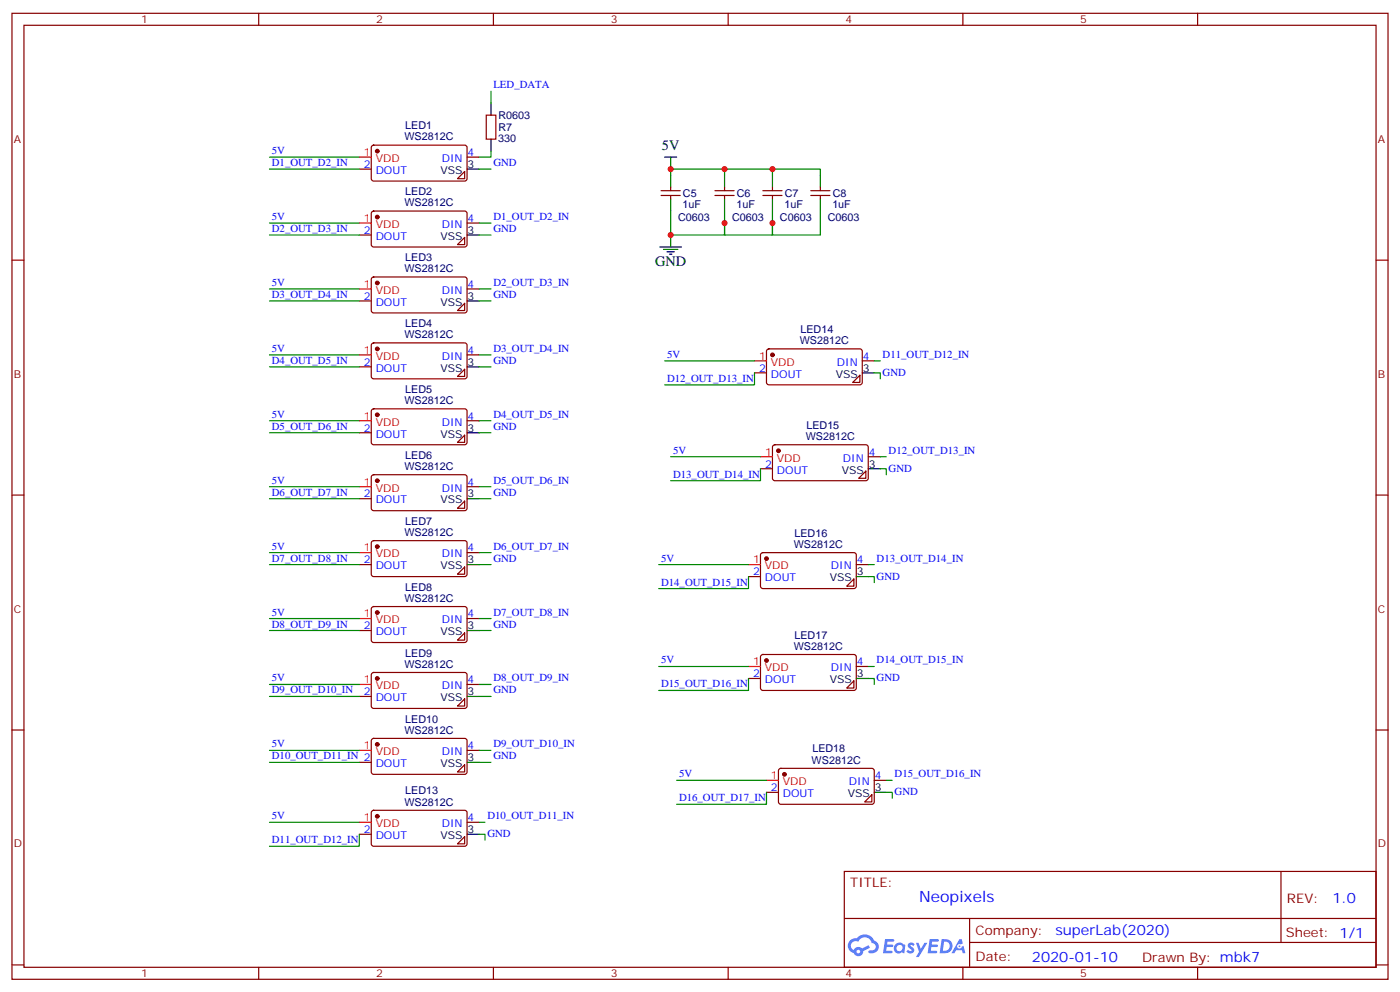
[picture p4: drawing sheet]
<svg xmlns="http://www.w3.org/2000/svg" width="412mm" height="292mm" viewBox="0 0 412 292" stroke-linecap="round" stroke-linejoin="round" font-family="sans-serif">
<g fill="none" stroke="#870000" stroke-width=".35">
<path d="M3.5 3.9h405.4v284.4h-405.4zM7.1 7.4h398.2v277.3h-398.2zM76.2 3.9v3.5M145.3 3.9v3.5M214.5 3.9v3.5M283.6 3.9v3.5M352.8 3.9v3.5M3.5 76.6h3.6M405.3 76.6h3.6M3.5 145.7h3.6M405.3 145.7h3.6M3.5 214.9h3.6"/>
<path d="M405.3 214.9h3.6M248.7 256.5h156.6v28.2h-156.6zM377.3 256.5v20.9M248.7 270.4h156.5M285.6 277.4h119.6M285.6 270.4v14.1M3.5 284h3.6M76.2 284.7v3.6M145.3 284.7v3.6M214.5 284.7v3.6M283.6 284.7v3.6M352.8 284.7v3.6"/>
<path d="M405.3 284h3.6"/>
</g>
<g fill="#5487ff">
<path d="M267.7 277.7a1.22 1.22 0 0 1 1.7 .2l-.4 .6a.47 .47 0 0 0-.3-.4 .47 .47 0 0 0-.5 .2l.1 .2a1.14 1.14 0 0 1 .8 1.8 1.14 1.14 0 0 1-1.9 0l-.2-.2 .5-.6 .7 .5a.29 .29 0 0 0 .3-.3 .29 .29 0 0 0-.2-.3 1.04 1.04 0 0 1-.6-1.7z"/>
<path d="M260.7 276.4h2.4l.3 .2-.2 .5-1.8 .1-.1 .8h1.5l.3 .4-.3 .4h-1.6l-.2 1.1h1.7l.2 .3-.2 .3-2.6 .1z"/>
<path d="M273.8 276.4h2.4l.3 .2-.1 .5-1.8 .1-.2 .8h1.6l.3 .4-.4 .4h-1.6l-.1 1.1h1.7l.2 .3-.2 .3-2.6 .1z"/>
<path d="M282.6 276.4h.7l.3 1.3-.6 .3a.69 .69 0 0 0-1 .3 .69 .69 0 0 0 .4 .9 .69 .69 0 0 0 .9-.6l.5-.2 .6 2.2h-.8l-.2-.9h-1.8l-.5 .9h-.8z"/>
<path d="M269.8 277.5h.8l.6 1.8 1.1-1.8h.9l-2.6 4.2h-.8l.9-1.5z"/>
<path d="M277.4 276.4l-.6 4.2h1.3a2.11 2.11 0 0 0 2.5-2.1 2.11 2.11 0 0 0-2.5-2.1zM278.1 277.2a1.39 1.39 0 0 1 1.7 1.4 1.39 1.39 0 0 1-1.8 1.3h-.3z"/>
<path d="M263.7 278.1a1.54 1.54 0 0 0-.1 2.1 1.54 1.54 0 0 0 2.2 .1l.6 .3 .3-2.3-.2-.3h-.4a1.49 1.49 0 0 0-2.4 .1zM264 279.1a.94 .94 0 0 1 1.8 0 .94 .94 0 0 1-1.8 0z"/>
<path d="M250.4 276.8a2.18 2.18 0 0 0 1.1 3.7 1.44 1.44 0 0 0 1.6 .9 1.44 1.44 0 0 0 1.2-1.4l2-1-.5-.8-1.9 1a1.47 1.47 0 0 0-2.4 .4 1.39 1.39 0 0 1-.7-1.9 1.39 1.39 0 0 1 2-.5 2.12 2.12 0 0 1 2.2-1.3 2.12 2.12 0 0 1 1.9 1.7 1.14 1.14 0 0 1 1.1 1.4 1.14 1.14 0 0 1-1.7 .7 .43 .43 0 0 0-.5 .4 .43 .43 0 0 0 .4 .5 1.98 1.98 0 0 0 2.5-1.2 1.98 1.98 0 0 0-1.2-2.6 3.1 3.1 0 0 0-5.3-.6l-.9 .1zM252.3 280.1a.55 .55 0 0 1 1.1 0 .55 .55 0 0 1-1.1 0z"/>
<circle cx="282.6" cy="278.5" r=".26"/>
</g>
<g fill="none" stroke="#870000" stroke-width=".35">
<path d="M143.2 33.9h2.8v7.1h-2.8zM105.8 49.8h3.6M109.6 42.9l.5-.2 27.1 .1 .4 .6-.1 9.5-.6 .4-27.1-.1-.4-.6v-9.2zM136.9 50.5v2.1h-2.1zM137.6 46.2h3.5M194.7 57.5h5.7M194.7 56.1h5.7M197.6 55.1v1M197.6 57.5v1.1M210.6 57.5h5.7M210.6 56.1h5.7M213.4 55.1v1"/>
<path d="M213.4 57.5v1.1M224.7 57.5h5.7M224.7 56.1h5.7M227.5 55.1v1M227.5 57.5v1.1M238.8 57.5h5.7M238.8 56.1h5.7M241.7 55.1v1M241.7 57.5v1.1M105.8 69.2h3.6M109.6 62.3l.5-.2 27.1 .1 .4 .6-.1 9.5-.6 .4-27.1-.1-.4-.6v-9.2zM136.9 69.9v2.1h-2.1z"/>
<path d="M137.6 65.7h3.5M105.8 88.6h3.6M109.6 81.7l.5-.2 27.1 .1 .4 .6-.1 9.5-.6 .4-27.1-.1-.4-.6v-9.2zM136.9 89.3v2.1h-2.1zM137.6 85.1h3.5M105.8 108h3.6M109.6 101.1l.5-.2 27.1 .1 .4 .6-.1 9.5-.6 .4-27.1-.1-.4-.6v-9.2zM134.8 110.8l2.1-2.1v2.1zM137.6 104.5h3.5M222.2 109.7h3.6M226 102.9l.5-.2h27.1l.4 .7-.1 9.4-.6 .5-27.1-.1-.4-.6v-9.2zM251.2 112.6l2.1-2.1v2.1z"/>
<path d="M254 106.2h3.5M105.8 127.4h3.6M109.6 120.5l.5-.2 27.1 .1 .4 .6-.1 9.5-.6 .4-27.1-.1-.4-.6v-9.2zM109.6 139.9l.5-.2 27.1 .1 .4 .6-.1 9.5-.6 .4h-27.1l-.4-.7v-9.2zM136.9 128.1v2.1h-2.1zM137.6 123.9h3.5M224 138h3.5M227.8 131.1l.4-.2 27.1 .1 .5 .6-.1 9.5-.6 .4-27.1-.1-.5-.6v-9.2zM255.1 138.7v2.1h-2.2zM255.8 134.4h3.5M105.8 146.8h3.6M109.6 159.3l.5-.2 27.1 .1 .4 .6-.1 9.5-.6 .4h-27.1l-.4-.7v-9.2z"/>
<path d="M136.9 147.5v2.1h-2.1zM137.6 143.3h3.5M105.8 166.2h3.6M109.6 178.7l.5-.2 27.1 .1 .4 .6-.1 9.5-.6 .4h-27.1l-.4-.7v-9.2zM136.9 166.9v2.1h-2.1zM137.6 162.7h3.5M220.5 169.7h3.5M224.2 162.9l.5-.2h27.1l.4 .7v9.4l-.7 .4h-27.1l-.4-.7v-9.1zM251.5 170.4v2.1h-2.1zM252.2 166.2h3.6M105.8 185.6h3.6M109.6 198.2l.5-.3 27.1 .1 .4 .6-.1 9.5-.6 .4h-27.1l-.4-.7v-9.2z"/>
<path d="M136.9 186.3v2.1h-2.1zM137.6 182.1h3.5M220.5 199.7h3.5M224.2 192.9l.5-.2h27.1l.4 .7v9.4l-.7 .4h-27.1l-.4-.7v-9.1zM252.2 196.2h3.6M105.8 205h3.6M109.6 217.6l.5-.3 27.1 .1 .4 .7-.1 9.4-.6 .4h-27.1l-.4-.7v-9.1zM134.8 207.8l2.1-2.1v2.1zM137.6 201.5h3.5M249.4 202.5l2.1-2.1v2.1zM105.8 224.4h3.6M109.6 238.7l.5-.2 27.1 .1 .4 .6-.1 9.5-.6 .4-27.1-.1-.4-.6v-9.2z"/>
<path d="M136.9 225.1v2.1h-2.1zM137.6 220.9h3.5M225.8 233.2h3.5M229.5 226.4l.5-.2h27.1l.4 .7v9.4l-.7 .4h-27.1l-.4-.7v-9.1zM256.8 233.9v2.1h-2.1zM257.5 229.7h3.6M105.8 245.6h3.6M136.9 246.3v2.1h-2.1zM137.6 242h3.5"/>
</g>
<g fill="#870000" stroke="#870000" stroke-width=".35">
<circle cx="111.1" cy="44.5" r=".53"/>
<circle cx="111.1" cy="63.9" r=".53"/>
<circle cx="111.1" cy="83.3" r=".53"/>
<circle cx="111.1" cy="102.7" r=".53"/>
<circle cx="111.1" cy="122.1" r=".53"/>
<circle cx="111.1" cy="141.5" r=".53"/>
<circle cx="111.1" cy="160.9" r=".53"/>
<circle cx="111.1" cy="180.3" r=".53"/>
<circle cx="111.1" cy="199.7" r=".53"/>
<circle cx="111.1" cy="219.1" r=".53"/>
<circle cx="111.1" cy="240.3" r=".53"/>
<circle cx="227.5" cy="104.5" r=".53"/>
<circle cx="229.3" cy="132.7" r=".53"/>
<circle cx="225.8" cy="164.4" r=".53"/>
<circle cx="225.8" cy="194.4" r=".53"/>
<circle cx="231.1" cy="227.9" r=".53"/>
</g>
<g fill="none" stroke="#f00" stroke-width=".35">
<path d="M105.8 46.2h3.6M105.8 65.7h3.6M105.8 85.1h3.6M105.8 104.5h3.6M222.2 106.2h3.6M105.8 123.9h3.6M224 134.4h3.5M105.8 143.3h3.6M105.8 162.7h3.6M220.5 166.2h3.5M105.8 182.1h3.6M220.5 196.2h3.5"/>
<path d="M105.8 201.5h3.6M105.8 220.9h3.6M225.8 229.7h3.5M105.8 242h3.6"/>
</g>
<g fill="none" stroke="#000" stroke-width=".35">
<path d="M144.6 30.4v3.5M137.6 49.8h3.5M144.6 41v3.5M195.8 46.2h3.5M197.6 46.2v3.6M197.6 51.5v3.6M197.6 58.6v3.5M213.4 51.5v3.6M213.4 58.6v3.5M227.5 51.5v3.6M227.5 58.6v3.5M241.7 51.5v3.6"/>
<path d="M241.7 58.6v3.5M137.6 69.2h3.5M194.4 72.7h6.3M195.4 73.4h4.3M196.5 74.1h2.1M197.2 74.8h.7M197.6 69.2v3.5M137.6 88.6h3.5M137.6 108h3.5M254 109.7h3.5M137.6 127.4h3.5M255.8 138h3.5"/>
<path d="M137.6 146.8h3.5M137.6 166.2h3.5M252.2 169.7h3.6M137.6 185.6h3.5M252.2 199.7h3.6M137.6 205h3.5M137.6 224.4h3.5M257.5 233.2h3.6M137.6 245.6h3.5"/>
</g>
<g fill="none" stroke="#008700" stroke-width=".35">
<path d="M144.6 26.8v3.6M79.4 46.2h26.4M79.4 49.8h26.4M141.1 49.8h3.5M144.6 44.5v1.7h-3.5M197.6 51.5v-1.7h15.8v1.7M213.4 49.8h14.1v1.7M227.5 49.8h14.2v1.7M79.4 69.2h26.4M79.4 65.7h26.4M141.1 69.2h3.5M141.1 65.7h3.5"/>
<path d="M197.6 62.1v7.1h15.8v-7.1M227.5 62.1v7.1h-14.1v-3.5M241.7 62.1v7.1h-14.2v-3.5M79.4 88.6h26.4M79.4 85.1h26.4M141.1 88.6h3.5M141.1 85.1h3.5M79.4 108h26.4M79.4 104.5h26.4M141.1 108h3.5M141.1 104.5h3.5M195.8 106.2h26.4"/>
<path d="M222.2 109.7v3.6h-26.4M257.5 109.7h1.8v1.8M257.5 106.2h1.8M79.4 127.4h26.4M79.4 123.9h26.4M141.1 127.4h3.5M141.1 123.9h3.5M197.6 134.4h26.4M224 138v3.5h-26.4M259.3 138h1.8v1.7M259.3 134.4h1.8M79.4 146.8h26.4"/>
<path d="M79.4 143.3h26.4M141.1 146.8h3.5M141.1 143.3h3.5M79.4 166.2h26.4M79.4 162.7h26.4M141.1 166.2h3.5M141.1 162.7h3.5M194 166.2h26.5M220.5 169.7v3.5h-26.5M255.8 169.7h1.7v1.8M255.8 166.2h1.7M79.4 185.6h26.4"/>
<path d="M79.4 182.1h26.4M141.1 185.6h3.5M141.1 182.1h3.5M194 196.2h26.5M220.5 199.7v3.5h-26.5M255.8 199.7h1.7v1.8M255.8 196.2h1.7M79.4 205h26.4M79.4 201.5h26.4M141.1 205h3.5M141.1 201.5h3.5M79.4 224.4h26.4"/>
<path d="M79.4 220.9h26.4M141.1 224.4h3.5M141.1 220.9h3.5M199.3 229.7h26.5M225.8 233.2v3.5h-26.5M261.1 233.2h1.7v1.8M261.1 229.7h1.7M79.4 242h26.4M105.8 245.6v3.5h-26.4M141.1 245.6h1.8v1.7M141.1 242h1.8"/>
</g>
<g fill="#c00">
<circle cx="197.6" cy="69.2" r=".88"/>
<circle cx="213.4" cy="49.8" r=".88"/>
<circle cx="197.6" cy="49.8" r=".88"/>
<circle cx="227.5" cy="65.7" r=".88"/>
<circle cx="213.4" cy="65.7" r=".88"/>
<circle cx="227.5" cy="49.8" r=".88"/>
</g>
<text font-size="4.6" fill="#00f" x="270.8" y="265.5">Neopixels</text>
<g font-size="4.2">
<text x="195" y="44.2">5V</text>
<text x="193" y="78.4">GND</text>
</g>
<g font-size="4.2" fill="#00f">
<text x="392.5" y="265.8">1.0</text>
<text x="310.9" y="275.3">superLab(2020)</text>
<text x="304" y="283.1">2020-01-10</text>
</g>
<g font-size="3.9" fill="#800">
<text x="250.5" y="261.1">TITLE:</text>
<text x="379.1" y="265.8">REV:</text>
<text x="287.4" y="275.3">Company:</text>
<text x="378.7" y="275.9">Sheet: 1/1</text>
<text x="287.4" y="283">Date:</text>
<text x="336.4" y="283.1">Drawn By: mbk7</text>
</g>
<g font-size="3.2" fill="#800">
<text x="41.6" y="6.9">1</text>
<text x="110.8" y="6.9">2</text>
<text x="179.9" y="6.9">3</text>
<text x="249.1" y="6.9">4</text>
<text x="318.2" y="6.9">5</text>
<text x="4.1" y="42">A</text>
<text x="405.9" y="42">A</text>
<text x="4.1" y="111.2">B</text>
<text x="405.9" y="111.2">B</text>
<text x="4.1" y="180.3">C</text>
<text x="405.9" y="180.3">C</text>
<text x="4.1" y="249.4">D</text>
<text x="405.9" y="249.4">D</text>
<text x="41.6" y="287.7">1</text>
<text x="110.8" y="287.7">2</text>
<text x="179.9" y="287.7">3</text>
<text x="249.1" y="287.7">4</text>
<text x="318.2" y="287.7">5</text>
</g>
<g font-size="3.2" fill="#00f">
<text x="145.3" y="26">LED_DATA</text>
<text x="80.1" y="45.4">5V</text>
<text x="130.1" y="47.7">DIN</text>
<text x="137.8" y="45.9">4</text>
<text x="80.1" y="48.9">D1_OUT_D2_IN</text>
<text x="107.2" y="49.4">2</text>
<text x="110.7" y="51.2">DOUT</text>
<text x="145.3" y="48.9">GND</text>
<text x="80.1" y="64.8">5V</text>
<text x="137.8" y="65.3">4</text>
<text x="145.3" y="64.8">D1_OUT_D2_IN</text>
<text x="80.1" y="68.3">D2_OUT_D3_IN</text>
<text x="107.2" y="68.8">2</text>
<text x="110.7" y="70.6">DOUT</text>
<text x="130.1" y="67.1">DIN</text>
<text x="145.3" y="68.3">GND</text>
<text x="80.1" y="87.7">D3_OUT_D4_IN</text>
<text x="80.1" y="84.2">5V</text>
<text x="107.2" y="88.2">2</text>
<text x="110.7" y="90">DOUT</text>
<text x="130.1" y="86.5">DIN</text>
<text x="137.8" y="84.7">4</text>
<text x="145.3" y="84.2">D2_OUT_D3_IN</text>
<text x="145.3" y="87.7">GND</text>
<text x="80.1" y="107.1">D4_OUT_D5_IN</text>
<text x="80.1" y="103.6">5V</text>
<text x="107.2" y="107.6">2</text>
<text x="130.1" y="105.9">DIN</text>
<text x="137.8" y="104.1">4</text>
<text x="145.3" y="103.6">D3_OUT_D4_IN</text>
<text x="145.3" y="107.1">GND</text>
<text x="196.5" y="105.3">5V</text>
<text x="246.5" y="107.6">DIN</text>
<text x="254.2" y="105.9">4</text>
<text x="260" y="105.3">D11_OUT_D12_IN</text>
<text x="110.7" y="109.4">DOUT</text>
<text x="196.5" y="112.4">D12_OUT_D13_IN</text>
<text x="223.6" y="109.4">2</text>
<text x="227.1" y="111.2">DOUT</text>
<text x="260" y="110.6">GND</text>
<text x="80.1" y="123">5V</text>
<text x="130.1" y="125.3">DIN</text>
<text x="137.8" y="123.5">4</text>
<text x="145.3" y="123">D4_OUT_D5_IN</text>
<text x="80.1" y="126.5">D5_OUT_D6_IN</text>
<text x="107.2" y="127">2</text>
<text x="110.7" y="128.8">DOUT</text>
<text x="145.3" y="126.5">GND</text>
<text x="198.3" y="133.6">5V</text>
<text x="225.3" y="137.6">2</text>
<text x="248.3" y="135.9">DIN</text>
<text x="255.9" y="134.1">4</text>
<text x="261.8" y="133.6">D12_OUT_D13_IN</text>
<text x="80.1" y="142.4">5V</text>
<text x="137.8" y="142.9">4</text>
<text x="145.3" y="142.4">D5_OUT_D6_IN</text>
<text x="198.3" y="140.6">D13_OUT_D14_IN</text>
<text x="228.8" y="139.4">DOUT</text>
<text x="261.8" y="138.9">GND</text>
<text x="80.1" y="145.9">D6_OUT_D7_IN</text>
<text x="107.2" y="146.4">2</text>
<text x="110.7" y="148.2">DOUT</text>
<text x="130.1" y="144.7">DIN</text>
<text x="145.3" y="145.9">GND</text>
<text x="80.1" y="161.8">5V</text>
<text x="145.3" y="161.8">D6_OUT_D7_IN</text>
<text x="80.1" y="165.3">D7_OUT_D8_IN</text>
<text x="107.2" y="165.8">2</text>
<text x="110.7" y="167.6">DOUT</text>
<text x="130.1" y="164.1">DIN</text>
<text x="137.8" y="162.3">4</text>
<text x="145.3" y="165.3">GND</text>
<text x="194.7" y="165.3">5V</text>
<text x="244.8" y="167.6">DIN</text>
<text x="252.4" y="165.8">4</text>
<text x="258.2" y="165.3">D13_OUT_D14_IN</text>
<text x="194.7" y="172.4">D14_OUT_D15_IN</text>
<text x="221.8" y="169.4">2</text>
<text x="225.3" y="171.1">DOUT</text>
<text x="258.2" y="170.6">GND</text>
<text x="80.1" y="184.7">D8_OUT_D9_IN</text>
<text x="80.1" y="181.2">5V</text>
<text x="107.2" y="185.2">2</text>
<text x="130.1" y="183.5">DIN</text>
<text x="137.8" y="181.7">4</text>
<text x="145.3" y="181.2">D7_OUT_D8_IN</text>
<text x="145.3" y="184.7">GND</text>
<text x="110.7" y="187">DOUT</text>
<text x="194.7" y="195.3">5V</text>
<text x="244.8" y="197.6">DIN</text>
<text x="252.4" y="195.8">4</text>
<text x="258.2" y="195.3">D14_OUT_D15_IN</text>
<text x="80.1" y="200.6">5V</text>
<text x="130.1" y="202.9">DIN</text>
<text x="137.8" y="201.1">4</text>
<text x="145.3" y="200.6">D8_OUT_D9_IN</text>
<text x="194.7" y="202.4">D15_OUT_D16_IN</text>
<text x="221.8" y="199.4">2</text>
<text x="225.3" y="201.1">DOUT</text>
<text x="258.2" y="200.6">GND</text>
<text x="80.1" y="204.1">D9_OUT_D10_IN</text>
<text x="107.2" y="204.6">2</text>
<text x="110.7" y="206.4">DOUT</text>
<text x="145.3" y="204.1">GND</text>
<text x="80.1" y="220">5V</text>
<text x="137.8" y="220.5">4</text>
<text x="145.3" y="220">D9_OUT_D10_IN</text>
<text x="80.1" y="223.5">D10_OUT_D11_IN 2</text>
<text x="110.7" y="225.8">DOUT</text>
<text x="130.1" y="222.3">DIN</text>
<text x="145.3" y="223.5">GND</text>
<text x="200" y="228.8">5V</text>
<text x="227.1" y="232.9">2</text>
<text x="250.1" y="231.1">DIN</text>
<text x="257.7" y="229.3">4</text>
<text x="263.5" y="228.8">D15_OUT_D16_IN</text>
<text x="200" y="235.9">D16_OUT_D17_IN</text>
<text x="230.6" y="234.6">DOUT</text>
<text x="263.5" y="234.1">GND</text>
<text x="80.1" y="241.2">5V</text>
<text x="107.2" y="245.2">2</text>
<text x="130.1" y="243.5">DIN</text>
<text x="137.8" y="241.7">4</text>
<text x="143.6" y="241.2">D10_OUT_D11_IN</text>
<text x="80.1" y="248.2">D11_OUT_D12_IN</text>
<text x="110.7" y="247">DOUT</text>
<text x="143.6" y="246.5">GND</text>
</g>
<g font-size="3.2" fill="#000080">
<text x="146.8" y="35.1">R0603</text>
<text x="119.1" y="41.3">WS2812C</text>
<text x="119.4" y="38">LED1</text>
<text x="146.8" y="41.8">330</text>
<text x="146.8" y="38.6">R7</text>
<text x="119.4" y="57.4">LED2</text>
<text x="201.2" y="58">C5</text>
<text x="217.1" y="58">C6</text>
<text x="231.2" y="58">C7</text>
<text x="245.3" y="58">C8</text>
<text x="119.1" y="60.7">WS2812C</text>
<text x="199.8" y="65.1">C0603</text>
<text x="201.1" y="61.2">1uF</text>
<text x="215.6" y="65.1">C0603</text>
<text x="217" y="61.2">1uF</text>
<text x="229.7" y="65.1">C0603</text>
<text x="231.1" y="61.2">1uF</text>
<text x="243.9" y="65.1">C0603</text>
<text x="245.2" y="61.2">1uF</text>
<text x="119.4" y="76.9">LED3</text>
<text x="119.1" y="80.1">WS2812C</text>
<text x="119.1" y="99.5">WS2812C</text>
<text x="119.4" y="96.3">LED4</text>
<text x="235.6" y="101.3">WS2812C</text>
<text x="235.8" y="98">LED14</text>
<text x="119.1" y="118.9">WS2812C</text>
<text x="119.4" y="115.7">LED5</text>
<text x="237.3" y="129.5">WS2812C</text>
<text x="237.5" y="126.2">LED15</text>
<text x="119.4" y="135.1">LED6</text>
<text x="119.1" y="138.4">WS2812C</text>
<text x="119.4" y="154.5">LED7</text>
<text x="119.1" y="157.8">WS2812C</text>
<text x="233.8" y="161.3">WS2812C</text>
<text x="234" y="158">LED16</text>
<text x="119.4" y="173.9">LED8</text>
<text x="119.1" y="177.2">WS2812C</text>
<text x="233.8" y="191.3">WS2812C</text>
<text x="234" y="188">LED17</text>
<text x="119.1" y="196.6">WS2812C</text>
<text x="119.4" y="193.3">LED9</text>
<text x="119.1" y="216">WS2812C</text>
<text x="119.4" y="212.7">LED10</text>
<text x="239.3" y="221.5">LED18</text>
<text x="239.1" y="224.8">WS2812C</text>
<text x="119.4" y="233.8">LED13</text>
<text x="119.1" y="237.1">WS2812C</text>
</g>
<g font-size="3.2" fill="#f00">
<text x="107.2" y="45.9">1</text>
<text x="110.7" y="47.7">VDD</text>
<text x="107.2" y="65.3">1</text>
<text x="110.7" y="67.1">VDD</text>
<text x="107.2" y="84.7">1</text>
<text x="110.7" y="86.5">VDD</text>
<text x="107.2" y="104.1">1</text>
<text x="110.7" y="105.9">VDD</text>
<text x="223.6" y="105.9">1</text>
<text x="227.1" y="107.6">VDD</text>
<text x="107.2" y="123.5">1</text>
<text x="110.7" y="125.3">VDD</text>
<text x="225.3" y="134.1">1</text>
<text x="228.8" y="135.9">VDD</text>
<text x="107.2" y="142.9">1</text>
<text x="110.7" y="144.7">VDD</text>
<text x="107.2" y="162.3">1</text>
<text x="110.7" y="164.1">VDD</text>
<text x="221.8" y="165.8">1</text>
<text x="225.3" y="167.6">VDD</text>
<text x="107.2" y="181.7">1</text>
<text x="110.7" y="183.5">VDD</text>
<text x="221.8" y="195.8">1</text>
<text x="225.3" y="197.6">VDD</text>
<text x="107.2" y="201.1">1</text>
<text x="110.7" y="202.9">VDD</text>
<text x="107.2" y="220.5">1</text>
<text x="110.7" y="222.3">VDD</text>
<text x="227.1" y="229.3">1</text>
<text x="230.6" y="231.1">VDD</text>
<text x="107.2" y="241.7">1</text>
<text x="110.7" y="243.5">VDD</text>
</g>
<g font-size="3.2">
<text x="129.8" y="51.2">VSS</text>
<text x="137.8" y="49.4">3</text>
<text x="129.8" y="70.6">VSS</text>
<text x="137.8" y="68.8">3</text>
<text x="129.8" y="90">VSS</text>
<text x="137.8" y="88.2">3</text>
<text x="137.8" y="107.6">3</text>
<text x="129.8" y="109.4">VSS</text>
<text x="246.2" y="111.2">VSS</text>
<text x="254.2" y="109.4">3</text>
<text x="129.8" y="128.8">VSS</text>
<text x="137.8" y="127">3</text>
<text x="255.9" y="137.6">3</text>
<text x="248" y="139.4">VSS</text>
<text x="129.8" y="148.2">VSS</text>
<text x="137.8" y="146.4">3</text>
<text x="129.8" y="167.6">VSS</text>
<text x="137.8" y="165.8">3</text>
<text x="244.4" y="171.1">VSS</text>
<text x="252.4" y="169.4">3</text>
<text x="137.8" y="185.2">3</text>
<text x="129.8" y="187">VSS</text>
<text x="244.4" y="201.1">VSS</text>
<text x="252.4" y="199.4">3</text>
<text x="129.8" y="206.4">VSS</text>
<text x="137.8" y="204.6">3</text>
<text x="129.8" y="225.8">VSS</text>
<text x="137.8" y="224">3</text>
<text x="257.7" y="232.9">3</text>
<text x="249.7" y="234.6">VSS</text>
<text x="137.8" y="245.2">3</text>
<text x="129.8" y="247">VSS</text>
</g>
</svg>
